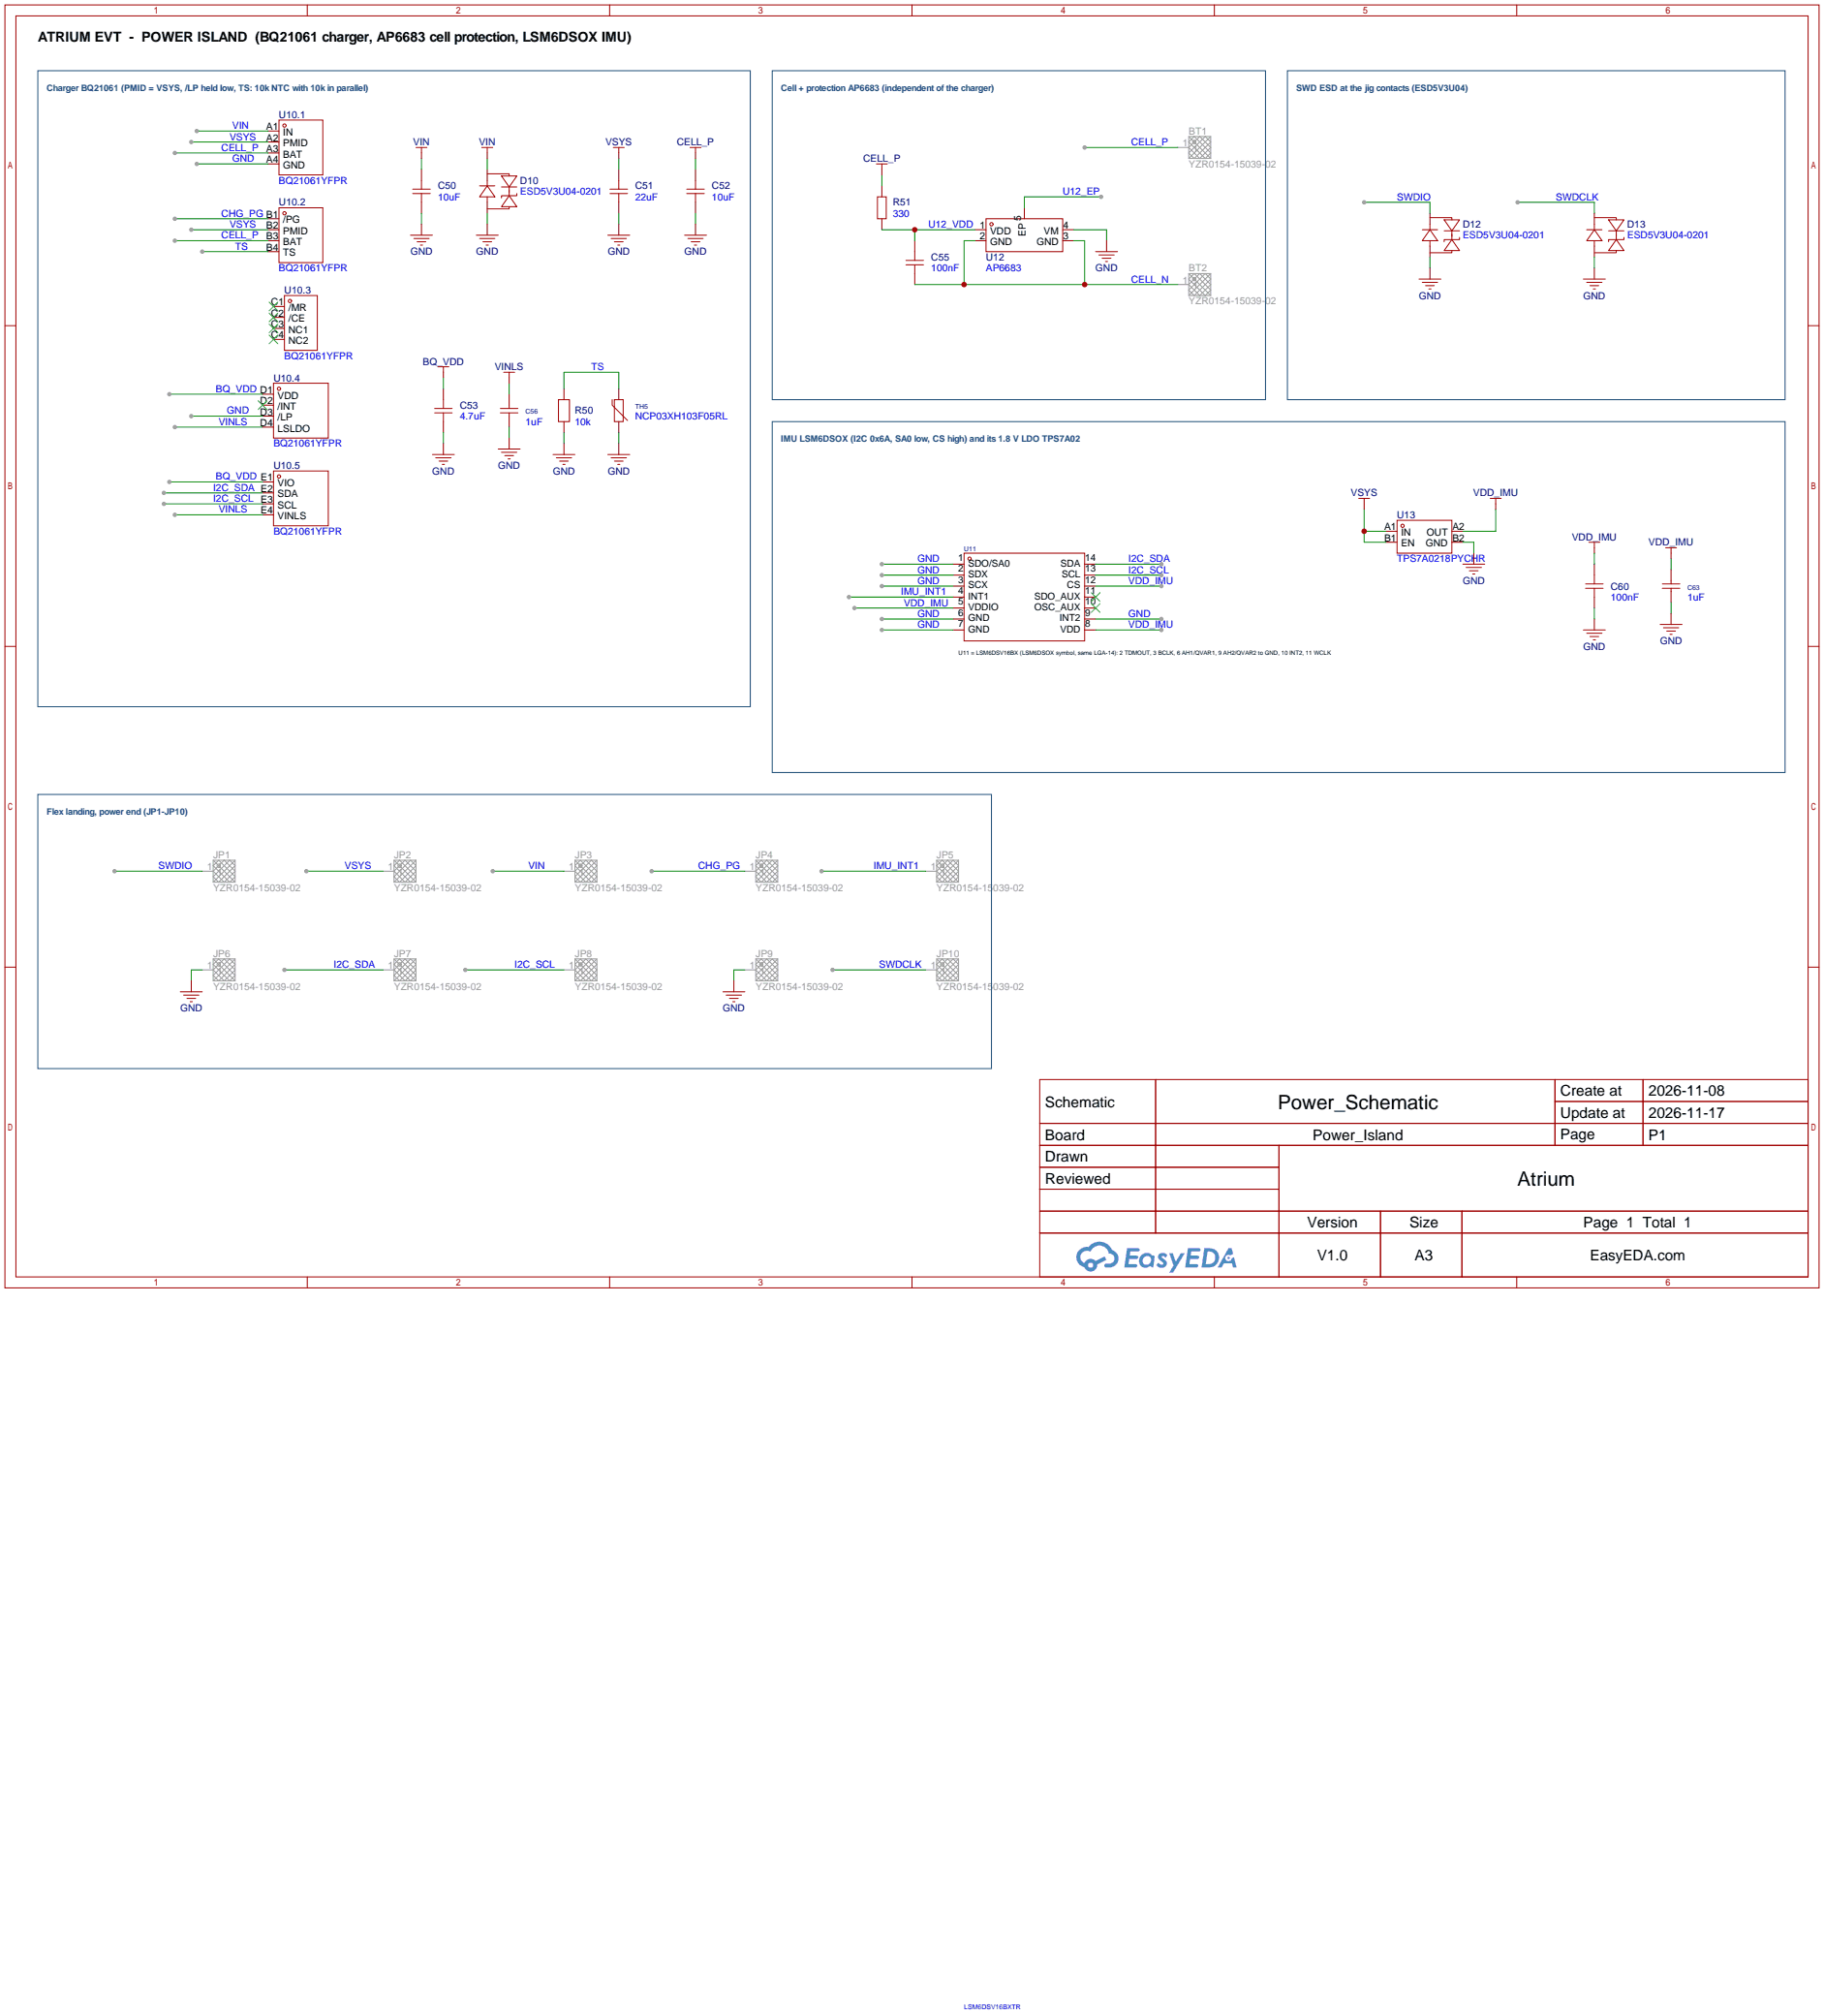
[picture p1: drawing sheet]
<svg xmlns="http://www.w3.org/2000/svg" width="423mm" height="467mm" viewBox="0 0 423 467" stroke-linecap="round" stroke-linejoin="round" font-family="sans-serif">
<g fill="none" stroke="#a10000" stroke-width=".22">
<path d="M1.1 1.1h420.4v297.2h-420.4zM3.7 3.7h415.3v292.1h-415.3zM71.2 1.1v2.6M141.3 1.1v2.6M211.3 1.1v2.6M281.4 1.1v2.6M351.5 1.1v2.6M1.1 75.4h2.6M419 75.4h2.5M1.1 149.7h2.6M419 149.7h2.5M1.1 224h2.6"/>
<path d="M419 224h2.5M240.9 250.1h178.1v45.7h-178.1zM267.8 250.1v35.5M360.3 250.1v15.2M360.3 255.1h58.7M380.7 250.1v15.2M240.9 260.2h178.1M240.9 265.3h178.1M240.9 270.4h55.5M240.9 275.5h55.5M296.4 265.3v30.5M71.2 295.8v2.5"/>
<path d="M141.3 295.8v2.5M211.3 295.8v2.5M240.9 280.5h178.1M240.9 285.6h178.1M281.4 295.8v2.5M319.9 280.5v15.3M338.8 280.5v15.3M351.5 295.8v2.5"/>
</g>
<g fill="#5487ff">
<path d="M268.7 290.5a1.3 1.3 0 0 1 1.8 .2l-.4 .7a.54 .54 0 0 0-.9-.3l.1 .2a1.28 1.28 0 0 1 .8 2.1 1.53 1.53 0 0 1-2.2-.3l.5-.6 .8 .4a.31 .31 0 0 0 .4-.2 .31 .31 0 0 0-.3-.4 1.12 1.12 0 0 1-.6-1.8z"/>
<path d="M270.9 290.3h.9l.6 1.9 1.2-1.9h.9l-2.7 4.5h-.9l1-1.7z"/>
<path d="M261.2 289.1h2.2a.46 .46 0 0 1 .5 .1 .46 .46 0 0 1 .1 .5l-.3 .2h-1.8l-.1 .9h1.6a.4 .4 0 0 1 .4 .5 .4 .4 0 0 1-.4 .3h-1.7l-.2 1.2h1.4a.46 .46 0 0 1 .5 .1 .46 .46 0 0 1 .1 .5l-.3 .2h-2.7z"/>
<path d="M275.3 289.1h2.2a.47 .47 0 0 1 .5 .1 .47 .47 0 0 1 .1 .5l-.3 .2h-1.8l-.1 .9h1.6a.4 .4 0 0 1 .4 .5 .4 .4 0 0 1-.4 .3h-1.7l-.2 1.2h1.4a.46 .46 0 0 1 .5 .1 .46 .46 0 0 1 .1 .5l-.3 .2h-2.7z"/>
<path d="M284.7 289.1h.7l.3 1.4-.6 .3a.75 .75 0 0 0-1.1 .3 .75 .75 0 0 0 .5 1.1 .75 .75 0 0 0 .9-.7l.5-.3 .7 2.4h-.9l-.2-1h-1.9l-.5 1h-.9z"/>
<path d="M279.1 289.1l-.7 4.5h1.5a2.27 2.27 0 0 0 2.6-2.3 2.27 2.27 0 0 0-2.7-2.2zM279.8 289.9a1.5 1.5 0 0 1 1.8 1.5 1.5 1.5 0 0 1-1.9 1.4h-.3z"/>
<path d="M264.5 290.7a1.6 1.6 0 0 0-.3 2.3 1.6 1.6 0 0 0 2.3 .2l.8 .4 .3-2.5-.2-.3h-.5a1.58 1.58 0 0 0-2.4-.1zM265.1 291.3a.98 .98 0 0 1 1.6 .4 .98 .98 0 0 1-1.1 1.3 .94 .94 0 0 1-.8-.7 .94 .94 0 0 1 .3-1z"/>
<path d="M250.1 289.5a2.37 2.37 0 0 0 1.2 4 1.54 1.54 0 0 0 1.7 1 1.54 1.54 0 0 0 1.3-1.6l2.1-1.1-.5-.8-2 1.1a1.57 1.57 0 0 0-2.6 .5 1.5 1.5 0 0 1-.8-2.1 1.5 1.5 0 0 1 2.2-.5 2.23 2.23 0 0 1 2.3-1.5 2.23 2.23 0 0 1 2 1.9 1.16 1.16 0 0 1 1.2 1 1.16 1.16 0 0 1-1.1 1.3h-.6a.47 .47 0 0 0-.6 .4 .47 .47 0 0 0 .4 .5 2.14 2.14 0 0 0 2.7-1.3 2.14 2.14 0 0 0-1.3-2.8 3.2 3.2 0 0 0-5.5-.7l-1.1 .1zM252.1 293.1a.6 .6 0 0 1 1.2 0 .6 .6 0 0 1-1.2 0z"/>
<circle cx="284.7" cy="291.4" r=".28"/>
</g>
<g fill="none" stroke="#a10000" stroke-width=".22">
<path d="M64.6 27.8h10.2v12.7h-10.2zM64.6 48.1h10.2v12.7h-10.2zM111.1 43.1h3.6M112.9 43.1l1.8 2.5h-3.6zM112.9 40.3h5.1v.5M112.9 41.8v1.3M112.9 45.6v1.3M116.2 40.8h3.6l-1.8 2.5zM116.2 43.3h3.6M118 45.3l1.8 2.6h-3.6zM118 47.9v.5h-5.1M118 43.3v2"/>
<path d="M119.8 44.8v.5h-3.6v.5M141.4 44.8h4M141.4 43.8h4M143.4 41.8v2M143.4 44.8v2.1M203.3 45.6h2.1v5.1h-2.1zM212 58.3v2M228.5 50.7h17.8v7.6h-17.8zM329.6 53.2h3.5M331.3 53.2l1.8 2.6h-3.5zM331.3 50.4h5.1v.5M331.3 51.9v1.3"/>
<path d="M331.3 55.8v1.2M334.6 50.9h3.6l-1.8 2.6zM334.6 53.5h3.6M336.4 55.5l1.8 2.5h-3.6zM336.4 58v.5h-5.1M336.4 53.5v2M338.2 55v.5h-3.6v.5M367.7 53.2h3.5M369.4 53.2l1.8 2.6h-3.5zM369.4 50.4h5.1v.5M369.4 51.9v1.3M369.4 55.8v1.2"/>
<path d="M372.7 50.9h3.6l-1.8 2.6zM372.7 53.5h3.6M374.5 55.5l1.8 2.5h-3.6zM374.5 58v.5h-5.1M374.5 53.5v2M376.3 55v.5h-3.6v.5M65.9 68.5h7.6v12.7h-7.6zM209.9 60.3h4.1M209.9 61.3h4.1M212 61.3v2.1M63.4 88.8h12.7v12.7h-12.7zM100.7 95.6h4.1"/>
<path d="M100.7 94.6h4.1M102.7 92.6v2M102.7 95.6v2.1M116 95.6h4M116 94.6h4M118 93.9v.7M118 95.6v.8M129.4 92.6h2.6v5.1h-2.6zM141.9 92.6v1.3l3.5 3.5M142.4 92.6h2v5.1h-2zM63.4 109.1h12.7v12.7h-12.7zM223.4 128.1h27.9v20.4h-27.9z"/>
<path d="M323.7 120.5h12.7v7.6h-12.7zM367.4 135.3h4.1M367.4 136.3h4.1M369.4 133.2v2.1M369.4 136.3v2M385.2 135.3h4.1M385.2 136.3h4.1M387.2 134.5v.8M387.2 136.3v.7"/>
<circle cx="65.9" cy="29.1" r=".38"/>
<circle cx="65.9" cy="49.4" r=".38"/>
<circle cx="229.7" cy="51.9" r=".38"/>
<circle cx="67.2" cy="69.7" r=".38"/>
<circle cx="64.6" cy="90" r=".38"/>
<circle cx="64.6" cy="110.4" r=".38"/>
<circle cx="224.7" cy="129.4" r=".38"/>
<circle cx="325" cy="121.8" r=".38"/>
</g>
<g fill="none" stroke="#870000" stroke-width=".22">
<path d="M62.1 30.4h2.5M62.1 32.9h2.5M62.1 35.4h2.5M62.1 38h2.5M112.9 39.2v2.6M143.4 39.2v2.6M62.1 53.2h2.5M62.1 55.8h2.5M62.1 50.7h2.5M62.1 58.3h2.5M112.9 46.9v2.5M143.4 46.9v2.5"/>
<path d="M204.3 43.1v2.5M204.3 50.7v2.5M212 55.8v2.5M225.9 53.2h2.6M225.9 55.8h2.6M237.4 48.1v2.6M246.3 53.2h2.5M246.3 55.8h2.5M331.3 49.4v2.5M331.3 57v2.6M369.4 49.4v2.5M369.4 57v2.6"/>
<path d="M63.4 71h2.5M63.4 73.5h2.5M63.4 76.1h2.5M63.4 78.6h2.5M212 63.4v2.5M60.8 91.3h2.6M60.8 93.9h2.6M60.8 96.4h2.6M60.8 98.9h2.6M102.7 90v2.6M102.7 97.7v2.5M118 91.3v2.6"/>
<path d="M118 96.4v2.5M130.7 90v2.6M130.7 97.7v2.5M143.4 90v2.6M143.4 97.7v2.5M60.8 111.6h2.6M60.8 114.2h2.6M60.8 116.7h2.6M60.8 119.3h2.6M220.9 130.7h2.5M220.9 133.2h2.5M220.9 135.8h2.5"/>
<path d="M220.9 138.3h2.5M251.3 130.7h2.6M251.3 133.2h2.6M251.3 135.8h2.6M251.3 138.3h2.6M321.2 125.6h2.5M321.2 123.1h2.5M336.4 125.6h2.6M336.4 123.1h2.6M369.4 130.7v2.5M369.4 138.3v2.5M387.2 132v2.5"/>
<path d="M387.2 137v2.6M220.9 140.8h2.5M220.9 143.4h2.5M220.9 145.9h2.5M251.3 140.8h2.6M251.3 143.4h2.6M251.3 145.9h2.6"/>
</g>
<g fill="none" stroke="#3c3" stroke-width=".22">
<path d="M62.4 70l2 2M62.4 72.5l2 2M62.4 75.1l2 2M62.4 77.6l2 2M64.4 70l-2 2M64.4 72.5l-2 2M64.4 75.1l-2 2M64.4 77.6l-2 2M59.8 92.8l2 2.1M61.8 92.8l-2 2.1M252.9 139.8l2 2.1M252.9 137.3l2 2"/>
<path d="M254.9 139.8l-2 2.1M254.9 137.3l-2 2"/>
</g>
<g fill="none" stroke="#999" stroke-width=".22">
<path d="M272.9 34.2h2.6M275.5 31.6h5v5.1h-5zM275.5 32.9l1.2-1.3 3.8 3.8-1.2 1.3zM275.5 35.4l3.8-3.8 1.2 1.3-3.8 3.8zM275.5 31.6l5 5.1M276.9 32.5l.2 .2M277.1 33.1l-.2 .1M278 31.6l2.5 2.6-2.5 2.5-2.5-2.5zM280.5 31.6l-5 5.1M272.9 65.9h2.6M275.5 63.4h5v5.1h-5zM275.5 64.6l1.2-1.2 3.8 3.8-1.2 1.3z"/>
<path d="M275.5 67.2l3.8-3.8 1.2 1.2-3.8 3.9zM275.5 63.4l5 5.1M276.9 64.3l.2 .2M277.1 64.8l-.2 .2M278 63.4l2.5 2.5-2.5 2.6-2.5-2.6zM280.5 63.4l-5 5.1M49.4 199.3h5.1v5h-5.1zM49.4 199.3l5.1 5M51.9 199.3l2.6 2.5-2.6 2.5-2.5-2.5zM54.5 199.3l-5.1 5M91.3 199.3h5.1v5h-5.1zM91.3 199.3l5.1 5"/>
<path d="M93.9 199.3l2.5 2.5-2.5 2.5-2.6-2.5zM96.4 199.3l-5.1 5M133.2 199.3h5.1v5h-5.1zM133.2 199.3l5.1 5M135.8 199.3l2.5 2.5-2.5 2.5-2.6-2.5zM138.3 199.3l-5.1 5M175.1 199.3h5.1v5h-5.1zM175.1 199.3l5.1 5M177.7 199.3l2.5 2.5-2.5 2.5-2.6-2.5zM180.2 199.3l-5.1 5M217 199.3h5.1v5h-5.1zM217 199.3l5.1 5"/>
<path d="M219.6 199.3l2.5 2.5-2.5 2.5-2.6-2.5zM222.1 199.3l-5.1 5M46.9 201.8h2.5M49.4 200.5l1.3-1.2 3.8 3.8-1.3 1.2zM49.4 203.1l3.8-3.8 1.3 1.2-3.8 3.8zM50.8 200.2l.2 .2M51 200.7l-.2 .2M88.8 201.8h2.5M91.3 200.5l1.3-1.2 3.8 3.8-1.3 1.2zM91.3 203.1l3.8-3.8 1.3 1.2-3.8 3.8zM92.7 200.2l.2 .2M92.9 200.7l-.2 .2"/>
<path d="M130.7 201.8h2.5M133.2 200.5l1.3-1.2 3.8 3.8-1.3 1.2zM133.2 203.1l3.8-3.8 1.3 1.2-3.8 3.8zM134.7 200.2l.1 .2M134.8 200.7l-.1 .2M172.6 201.8h2.5M175.1 200.5l1.3-1.2 3.8 3.8-1.3 1.2zM175.1 203.1l3.8-3.8 1.3 1.2-3.8 3.8zM176.6 200.2l.1 .2M176.7 200.7l-.1 .2M214.5 201.8h2.5M217 200.5l1.3-1.2 3.8 3.8-1.2 1.2z"/>
<path d="M217 203.1l3.9-3.8 1.2 1.2-3.8 3.8zM218.5 200.2l.2 .2M218.7 200.7l-.2 .2M46.9 224.7h2.5M49.4 222.1h5.1v5.1h-5.1zM49.4 225.9l3.8-3.8 1.3 1.3-3.8 3.8zM49.4 222.1l5.1 5.1M50.7 222.1l3.8 3.8-1.3 1.3-3.8-3.8zM50.8 223l.2 .2M51 223.6l-.2 .1M51.9 222.1l2.6 2.6-2.6 2.5-2.5-2.5zM54.5 222.1l-5.1 5.1"/>
<path d="M88.8 224.7h2.5M91.3 222.1h5.1v5.1h-5.1zM91.3 225.9l3.8-3.8 1.3 1.3-3.8 3.8zM91.3 222.1l5.1 5.1M92.6 222.1l3.8 3.8-1.3 1.3-3.8-3.8zM92.7 223l.2 .2M92.9 223.6l-.2 .1M93.9 222.1l2.5 2.6-2.5 2.5-2.6-2.5zM96.4 222.1l-5.1 5.1M130.7 224.7h2.5M133.2 222.1h5.1v5.1h-5.1zM133.2 225.9l3.8-3.8 1.3 1.3-3.8 3.8z"/>
<path d="M133.2 222.1l5.1 5.1M134.5 222.1l3.8 3.8-1.3 1.3-3.8-3.8zM134.7 223l.1 .2M134.8 223.6l-.1 .1M135.8 222.1l2.5 2.6-2.5 2.5-2.6-2.5zM138.3 222.1l-5.1 5.1M172.6 224.7h2.5M175.1 222.1h5.1v5.1h-5.1zM175.1 225.9l3.8-3.8 1.3 1.3-3.8 3.8zM175.1 222.1l5.1 5.1M176.4 222.1l3.8 3.8-1.3 1.3-3.8-3.8zM176.6 223l.1 .2"/>
<path d="M176.7 223.6l-.1 .1M177.7 222.1l2.5 2.6-2.5 2.5-2.6-2.5zM180.2 222.1l-5.1 5.1M214.5 224.7h2.5M217 222.1h5.1v5.1h-5.1zM217 223.4l1.3-1.3 3.8 3.8-1.2 1.3zM217 225.9l3.9-3.8 1.2 1.3-3.8 3.8zM217 222.1l5.1 5.1M218.5 223l.2 .2M218.7 223.6l-.2 .1M219.6 222.1l2.5 2.6-2.5 2.5-2.6-2.5zM222.1 222.1l-5.1 5.1"/>
<circle cx="276.7" cy="32.9" r=".38"/>
<circle cx="276.7" cy="64.6" r=".38"/>
<circle cx="50.7" cy="200.5" r=".38"/>
<circle cx="92.6" cy="200.5" r=".38"/>
<circle cx="134.5" cy="200.5" r=".38"/>
<circle cx="176.4" cy="200.5" r=".38"/>
<circle cx="218.3" cy="200.5" r=".38"/>
<circle cx="50.7" cy="223.4" r=".38"/>
<circle cx="92.6" cy="223.4" r=".38"/>
<circle cx="134.5" cy="223.4" r=".38"/>
<circle cx="176.4" cy="223.4" r=".38"/>
<circle cx="218.3" cy="223.4" r=".38"/>
</g>
<path d="M204.3 40.5v2.6M204.3 53.2h21.6M212 53.2v2.6M102.7 87.5v2.5M102.7 100.2v2.5" fill="none" stroke="#008700" stroke-width=".22"/>
<circle cx="212" cy="53.2" r=".63" fill="#c00"/>
<path d="M225.9 55.8h-2.5v10.1M248.8 55.8h2.5v10.1M212 65.9h60.9" fill="none" stroke="#008700" stroke-width=".22"/>
<g fill="#c00">
<circle cx="223.4" cy="65.9" r=".63"/>
<circle cx="251.3" cy="65.9" r=".63"/>
</g>
<path d="M248.8 53.2h7.6v2.6M255.1 45.6h-17.7v2.5" fill="none" stroke="#008700" stroke-width=".22"/>
<circle cx="255.1" cy="45.6" r=".51" fill="#999"/>
<path d="M316.1 46.9h15.2v2.5" fill="none" stroke="#008700" stroke-width=".22"/>
<circle cx="316.1" cy="46.9" r=".51" fill="#999"/>
<path d="M331.3 59.6v2.5M351.7 46.9h17.7v2.5" fill="none" stroke="#008700" stroke-width=".22"/>
<circle cx="351.7" cy="46.9" r=".51" fill="#999"/>
<path d="M369.4 59.6v2.5M253.9 145.9h15.2" fill="none" stroke="#008700" stroke-width=".22"/>
<circle cx="269.1" cy="145.9" r=".51" fill="#999"/>
<path d="M253.9 135.8h15.2" fill="none" stroke="#008700" stroke-width=".22"/>
<circle cx="269.1" cy="135.8" r=".51" fill="#999"/>
<path d="M253.9 133.2h15.2" fill="none" stroke="#008700" stroke-width=".22"/>
<circle cx="269.1" cy="133.2" r=".51" fill="#999"/>
<path d="M253.9 130.7h15.2" fill="none" stroke="#008700" stroke-width=".22"/>
<circle cx="269.1" cy="130.7" r=".51" fill="#999"/>
<path d="M316.1 118v7.6h5.1M316.1 123.1h5.1" fill="none" stroke="#008700" stroke-width=".22"/>
<circle cx="316.1" cy="123.1" r=".63" fill="#c00"/>
<path d="M45.6 30.4h16.5M346.6 118v5.1h-7.6M339 125.6h2.5v2.5M369.4 128.1v2.6M387.2 129.4v2.6M387.2 139.6v2.5M369.4 140.8v2.6M46.9 224.7h-2.6v2.5M172.6 224.7h-2.5v2.5" fill="none" stroke="#008700" stroke-width=".22"/>
<g fill="none" stroke="#870000" stroke-width=".22">
<path d="M204.3 39.2v1.3M256.4 55.8v2.5M331.3 62.1v2.5M369.4 62.1v2.5M102.7 86.2v1.3M102.7 102.7v2.6M316.1 116.7v1.3M346.6 116.7v1.3M341.5 128.1v2.6M369.4 126.9v1.2M387.2 128.1v1.3M369.4 143.4v2.5"/>
<path d="M387.2 142.1v2.6M44.3 227.2v2.5M170.1 227.2v2.5"/>
</g>
<g fill="none" stroke="#a10000" stroke-width=".22">
<path d="M203.1 38h2.5M204.3 38v1.2M253.9 58.3h5.1M254.6 59.1h3.6M255.4 59.8h2M256.2 60.6h.5M328.8 64.6h5.1M329.6 65.4h3.5M330.3 66.2h2.1M331.1 66.9h.5M366.9 64.6h5.1M367.7 65.4h3.5"/>
<path d="M368.4 66.2h2.1M369.2 66.9h.5M101.5 85h2.5M102.7 85v1.2M100.2 105.3h5.1M101 106h3.5M101.7 106.8h2.1M102.5 107.6h.5M314.8 115.4h2.6M316.1 115.4v1.3M345.3 115.4h2.6M346.6 115.4v1.3"/>
<path d="M339 130.7h5M339.7 131.4h3.6M340.5 132.2h2M341.2 133h.6M368.2 125.6h2.5M369.4 125.6v1.3M386 126.9h2.5M387.2 126.9v1.2M366.9 145.9h5.1M367.7 146.7h3.5M368.4 147.4h2.1M369.2 148.2h.5"/>
<path d="M384.7 144.7h5.1M385.4 145.4h3.6M386.2 146.2h2M387 146.9h.5M41.8 229.7h5.1M42.5 230.5h3.6M43.3 231.3h2M44.1 232h.5M167.5 229.7h5.1M168.3 230.5h3.5M169 231.3h2.1M169.8 232h.5"/>
</g>
<path d="M8.8 16.4h165.1v147.3h-165.1zM178.9 16.4h114.3v76.2h-114.3zM298.3 16.4h115.3v76.2h-115.3zM178.9 97.7h234.7v81.2h-234.7zM8.8 184h220.9v63.5h-220.9z" fill="none" stroke="#1f4f78" stroke-width=".22"/>
<circle cx="45.6" cy="30.4" r=".51" fill="#999"/>
<path d="M44.3 32.9h17.8" fill="none" stroke="#008700" stroke-width=".22"/>
<circle cx="44.3" cy="32.9" r=".51" fill="#999"/>
<path d="M40.5 35.4h21.6" fill="none" stroke="#008700" stroke-width=".22"/>
<circle cx="40.5" cy="35.4" r=".51" fill="#999"/>
<path d="M45.6 38h16.5" fill="none" stroke="#008700" stroke-width=".22"/>
<circle cx="45.6" cy="38" r=".51" fill="#999"/>
<path d="M40.5 50.7h21.6" fill="none" stroke="#008700" stroke-width=".22"/>
<circle cx="40.5" cy="50.7" r=".51" fill="#999"/>
<path d="M44.3 53.2h17.8" fill="none" stroke="#008700" stroke-width=".22"/>
<circle cx="44.3" cy="53.2" r=".51" fill="#999"/>
<path d="M40.5 55.8h21.6" fill="none" stroke="#008700" stroke-width=".22"/>
<circle cx="40.5" cy="55.8" r=".51" fill="#999"/>
<path d="M46.9 58.3h15.2" fill="none" stroke="#008700" stroke-width=".22"/>
<circle cx="46.9" cy="58.3" r=".51" fill="#999"/>
<path d="M39.2 91.3h21.6" fill="none" stroke="#008700" stroke-width=".22"/>
<circle cx="39.2" cy="91.3" r=".51" fill="#999"/>
<path d="M44.3 96.4h16.5" fill="none" stroke="#008700" stroke-width=".22"/>
<circle cx="44.3" cy="96.4" r=".51" fill="#999"/>
<path d="M40.5 98.9h20.3" fill="none" stroke="#008700" stroke-width=".22"/>
<circle cx="40.5" cy="98.9" r=".51" fill="#999"/>
<path d="M39.2 111.6h21.6" fill="none" stroke="#008700" stroke-width=".22"/>
<circle cx="39.2" cy="111.6" r=".51" fill="#999"/>
<path d="M38 114.2h22.8" fill="none" stroke="#008700" stroke-width=".22"/>
<circle cx="38" cy="114.2" r=".51" fill="#999"/>
<path d="M38 116.7h22.8" fill="none" stroke="#008700" stroke-width=".22"/>
<circle cx="38" cy="116.7" r=".51" fill="#999"/>
<path d="M40.5 119.3h20.3" fill="none" stroke="#008700" stroke-width=".22"/>
<circle cx="40.5" cy="119.3" r=".51" fill="#999"/>
<path d="M251.3 34.2h21.6" fill="none" stroke="#008700" stroke-width=".22"/>
<circle cx="251.3" cy="34.2" r=".51" fill="#999"/>
<path d="M204.3 130.7h16.6" fill="none" stroke="#008700" stroke-width=".22"/>
<circle cx="204.3" cy="130.7" r=".51" fill="#999"/>
<path d="M204.3 133.2h16.6" fill="none" stroke="#008700" stroke-width=".22"/>
<circle cx="204.3" cy="133.2" r=".51" fill="#999"/>
<path d="M204.3 135.8h16.6" fill="none" stroke="#008700" stroke-width=".22"/>
<circle cx="204.3" cy="135.8" r=".51" fill="#999"/>
<path d="M196.7 138.3h24.2" fill="none" stroke="#008700" stroke-width=".22"/>
<circle cx="196.7" cy="138.3" r=".51" fill="#999"/>
<path d="M198 140.8h22.9" fill="none" stroke="#008700" stroke-width=".22"/>
<circle cx="198" cy="140.8" r=".51" fill="#999"/>
<path d="M204.3 143.4h16.6" fill="none" stroke="#008700" stroke-width=".22"/>
<circle cx="204.3" cy="143.4" r=".51" fill="#999"/>
<path d="M204.3 145.9h16.6" fill="none" stroke="#008700" stroke-width=".22"/>
<circle cx="204.3" cy="145.9" r=".51" fill="#999"/>
<path d="M26.5 201.8h20.4" fill="none" stroke="#008700" stroke-width=".22"/>
<circle cx="26.5" cy="201.8" r=".51" fill="#999"/>
<path d="M71 201.8h17.8" fill="none" stroke="#008700" stroke-width=".22"/>
<circle cx="71" cy="201.8" r=".51" fill="#999"/>
<path d="M114.2 201.8h16.5" fill="none" stroke="#008700" stroke-width=".22"/>
<circle cx="114.2" cy="201.8" r=".51" fill="#999"/>
<path d="M151 201.8h21.6" fill="none" stroke="#008700" stroke-width=".22"/>
<circle cx="151" cy="201.8" r=".51" fill="#999"/>
<path d="M190.4 201.8h24.1" fill="none" stroke="#008700" stroke-width=".22"/>
<circle cx="190.4" cy="201.8" r=".51" fill="#999"/>
<path d="M65.9 224.7h22.9" fill="none" stroke="#008700" stroke-width=".22"/>
<circle cx="65.9" cy="224.7" r=".51" fill="#999"/>
<path d="M107.8 224.7h22.9" fill="none" stroke="#008700" stroke-width=".22"/>
<circle cx="107.8" cy="224.7" r=".51" fill="#999"/>
<path d="M192.9 224.7h21.6" fill="none" stroke="#008700" stroke-width=".22"/>
<circle cx="192.9" cy="224.7" r=".51" fill="#999"/>
<g fill="none" stroke="#a10000" stroke-width=".22">
<path d="M96.4 34.2h2.5M97.7 34.2v1.2M111.6 34.2h2.6M112.9 34.2v1.2M142.1 34.2h2.6M143.4 34.2v1.2M159.9 34.2h2.5M161.2 34.2v1.2M95.1 54.5h5.1M95.6 43.8h4.1M95.6 44.8h4.1M95.9 55.2h3.5"/>
<path d="M96.6 56h2.1M97.4 56.8h.5M97.7 41.8v2M97.7 44.8v2.1M110.4 54.5h5M111.1 55.2h3.6M111.9 56h2M112.6 56.8h.6M140.8 54.5h5.1M141.6 55.2h3.6M142.4 56h2M143.1 56.8h.5"/>
<path d="M158.6 54.5h5.1M159.1 43.8h4.1M159.1 44.8h4.1M159.4 55.2h3.5M160.1 56h2.1M160.9 56.8h.5M161.2 41.8v2M161.2 44.8v2.1M116.7 86.2h2.6M118 86.2v1.3M115.4 104h5.1M116.2 104.8h3.6"/>
<path d="M117 105.5h2M117.7 106.3h.5M128.1 105.3h5.1M128.9 106h3.6M129.7 106.8h2M130.4 107.6h.5M140.8 105.3h5.1M141.6 106h3.6M142.4 106.8h2M143.1 107.6h.5"/>
</g>
<g fill="none" stroke="#870000" stroke-width=".22">
<path d="M97.7 35.4v1.3M97.7 39.2v2.6M112.9 35.4v1.3M143.4 35.4v1.3M161.2 35.4v1.3M161.2 39.2v2.6M97.7 46.9v2.5M97.7 51.9v2.6M112.9 51.9v2.6M143.4 51.9v2.6M161.2 46.9v2.5M161.2 51.9v2.6"/>
<path d="M118 87.5v1.3M118 101.5v2.5M130.7 102.7v2.6M143.4 102.7v2.6"/>
</g>
<g fill="none" stroke="#008700" stroke-width=".22">
<path d="M97.7 36.7v2.5M112.9 36.7v2.5M143.4 36.7v2.5M161.2 36.7v2.5M97.7 49.4v2.5M112.9 49.4v2.5M143.4 49.4v2.5M161.2 49.4v2.5M118 88.8v2.5M118 98.9v2.6M130.7 90v-3.8h12.7v3.8M130.7 100.2v2.5"/>
<path d="M143.4 100.2v2.5M253.9 143.4h15.2"/>
</g>
<circle cx="269.1" cy="143.4" r=".51" fill="#999"/>
<g font-size="4.6">
<text x="296.1" y="257">Power_Schematic</text>
<text x="351.6" y="274.8">Atrium</text>
</g>
<g font-size="3.5">
<text x="242.2" y="256.4">Schematic</text>
<text x="361.6" y="253.9">Create at</text>
<text x="382" y="253.9">2026-11-08</text>
<text x="361.6" y="259">Update at</text>
<text x="382" y="259">2026-11-17</text>
<text x="242.2" y="264">Board</text>
<text x="242.2" y="269.1">Drawn</text>
<text x="304.2" y="264">Power_Island</text>
<text x="382" y="264">P1</text>
<text x="242.2" y="274.2">Reviewed</text>
<text x="302.9" y="284.4">Version</text>
<text x="326.6" y="284.4">Size</text>
<text x="305.2" y="292">V1.0</text>
<text x="327.8" y="292">A3</text>
</g>
<g font-size="3.4">
<text x="361.6" y="264">Page</text>
<text x="366.9" y="284.3">Page 1 Total 1</text>
<text x="368.4" y="291.9">EasyEDA.com</text>
</g>
<text font-size="3.2" x="8.8" y="9.6">ATRIUM EVT - POWER ISLAND (BQ21061 charger, AP6683 cell protection, LSM6DSOX IMU)</text>
<g font-size="2.3" fill="#00f">
<text x="53.8" y="29.9">VIN</text>
<text x="51.3" y="35">CELL_P</text>
<text x="53.2" y="32.4">VSYS</text>
<text x="262.1" y="33.7">CELL_P</text>
<text x="53.8" y="37.5">GND</text>
<text x="64.6" y="42.6">BQ21061YFPR</text>
<text x="101.5" y="46.4">10uF</text>
<text x="120.5" y="45.1">ESD5V3U04-0201</text>
<text x="147.2" y="46.4">22uF</text>
<text x="165" y="46.4">10uF</text>
<text x="246.3" y="45.1">U12_EP</text>
<text x="323.7" y="46.4">SWDIO</text>
<text x="360.6" y="46.4">SWDCLK</text>
<text x="51.3" y="50.2">CHG_PG B1</text>
<text x="53.2" y="52.8">VSYS</text>
<text x="206.9" y="50.2">330</text>
<text x="215.1" y="52.8">U12_VDD 1</text>
<text x="51.3" y="55.3">CELL_P</text>
<text x="54.5" y="57.8">TS</text>
<text x="339" y="55.3">ESD5V3U04-0201</text>
<text x="377.1" y="55.3">ESD5V3U04-0201</text>
<text x="64.6" y="62.9">BQ21061YFPR</text>
<text x="215.8" y="62.9">100nF</text>
<text x="228.5" y="62.9">AP6683</text>
<text x="262.1" y="65.5">CELL_N</text>
<text x="65.9" y="83.2">BQ21061YFPR</text>
<text x="137" y="85.8">TS</text>
<text x="50" y="90.9">BQ_VDD D1</text>
<text x="52.6" y="95.9">GND</text>
<text x="50.7" y="98.5">VINLS</text>
<text x="106.6" y="97.2">4.7uF</text>
<text x="121.8" y="98.5">1uF</text>
<text x="133.2" y="98.5">10k</text>
<text x="147.2" y="97.2">NCP03XH103F05RL</text>
<text x="63.4" y="103.6">BQ21061YFPR</text>
<text x="49.4" y="113.7">I2C_SDA E2</text>
<text x="50" y="111.2">BQ_VDD E1</text>
<text x="49.4" y="116.3">I2C_SCL</text>
<text x="50.7" y="118.8">VINLS</text>
<text x="63.4" y="123.9">BQ21061YFPR</text>
<text x="212.6" y="130.2">GND</text>
<text x="261.5" y="130.2">I2C_SDA</text>
<text x="323.7" y="130.2">TPS7A0218PYCHR</text>
<text x="208.8" y="137.8">IMU_INT1</text>
<text x="212.6" y="132.8">GND</text>
<text x="212.6" y="135.3">GND</text>
<text x="261.5" y="135.3">VDD_IMU</text>
<text x="261.5" y="132.8">I2C_SCL</text>
<text x="209.4" y="140.4">VDD_IMU</text>
<text x="212.6" y="142.9">GND</text>
<text x="261.5" y="142.9">GND</text>
<text x="373.3" y="139.1">100nF</text>
<text x="391" y="139.1">1uF</text>
<text x="212.6" y="145.5">GND</text>
<text x="261.5" y="145.5">VDD_IMU</text>
<text x="36.7" y="201.3">SWDIO</text>
<text x="79.9" y="201.3">VSYS</text>
<text x="122.4" y="201.3">VIN</text>
<text x="161.8" y="201.3">CHG_PG</text>
<text x="202.4" y="201.3">IMU_INT1</text>
<text x="77.3" y="224.2">I2C_SDA</text>
<text x="119.3" y="224.2">I2C_SCL</text>
<text x="203.7" y="224.2">SWDCLK</text>
</g>
<g font-size="2.3" fill="#000080">
<text x="64.6" y="27.4">U10.1</text>
<text x="95.7" y="33.7">VIN</text>
<text x="111" y="33.7">VIN</text>
<text x="140.3" y="33.7">VSYS</text>
<text x="156.9" y="33.7">CELL_P</text>
<text x="200" y="37.5">CELL_P</text>
<text x="64.6" y="47.7">U10.2</text>
<text x="101.5" y="43.9">C50</text>
<text x="120.5" y="42.6">D10</text>
<text x="147.2" y="43.9">C51</text>
<text x="165" y="43.9">C52</text>
<text x="206.9" y="47.7">R51</text>
<text x="339" y="52.8">D12</text>
<text x="377.1" y="52.8">D13</text>
<text x="95.1" y="59.1">GND</text>
<text x="110.3" y="59.1">GND</text>
<text x="140.8" y="59.1">GND</text>
<text x="158.6" y="59.1">GND</text>
<text x="215.8" y="60.4">C55</text>
<text x="228.5" y="60.4">U12</text>
<text x="253.8" y="62.9">GND</text>
<text x="65.9" y="68">U10.3</text>
<text x="328.8" y="69.3">GND</text>
<text x="366.9" y="69.3">GND</text>
<text x="63.4" y="88.3">U10.4</text>
<text x="98" y="84.5">BQ_VDD</text>
<text x="114.6" y="85.8">VINLS</text>
<text x="106.6" y="94.7">C53</text>
<text x="133.2" y="95.9">R50</text>
<text x="63.4" y="108.6">U10.5</text>
<text x="100.2" y="109.9">GND</text>
<text x="115.4" y="108.6">GND</text>
<text x="128.1" y="109.9">GND</text>
<text x="140.8" y="109.9">GND</text>
<text x="313" y="115">VSYS</text>
<text x="341.4" y="115">VDD_IMU</text>
<text x="323.7" y="120.1">U13</text>
<text x="364.2" y="125.1">VDD_IMU</text>
<text x="382" y="126.4">VDD_IMU</text>
<text x="338.9" y="135.3">GND</text>
<text x="373.3" y="136.6">C60</text>
<text x="384.7" y="149.3">GND</text>
<text x="366.9" y="150.5">GND</text>
<text x="41.8" y="234.4">GND</text>
<text x="167.5" y="234.4">GND</text>
</g>
<g font-size="2.3">
<text x="61.7" y="30.1">A1</text>
<text x="61.7" y="32.7">A2</text>
<text x="61.7" y="35.2">A3</text>
<text x="65.6" y="31.4">IN</text>
<text x="65.6" y="33.9">PMID</text>
<text x="61.7" y="37.7">A4</text>
<text x="65.6" y="36.5">BAT</text>
<text x="65.6" y="39">GND</text>
<text x="61.7" y="53">B2</text>
<text x="65.6" y="51.7">/PG</text>
<text x="236.6" y="51.2" transform="rotate(-90 236.6 51.2)">5</text>
<text x="246.4" y="53">4</text>
<text x="61.7" y="55.5">B3</text>
<text x="61.7" y="58.1">B4</text>
<text x="65.6" y="54.3">PMID</text>
<text x="65.6" y="56.8">BAT</text>
<text x="65.6" y="59.3">TS</text>
<text x="227.1" y="55.5">2</text>
<text x="229.4" y="54.3">VDD</text>
<text x="229.4" y="56.8">GND</text>
<text x="237.7" y="54.7" transform="rotate(-90 237.7 54.7)">EP</text>
<text x="240.2" y="56.8">GND</text>
<text x="241.9" y="54.3">VM</text>
<text x="246.4" y="55.5">3</text>
<text x="62.8" y="70.8">C1</text>
<text x="62.8" y="73.3">C2</text>
<text x="62.8" y="75.8">C3</text>
<text x="66.9" y="72">/MR</text>
<text x="66.9" y="74.6">/CE</text>
<text x="66.9" y="77.1">NC1</text>
<text x="62.8" y="78.4">C4</text>
<text x="66.9" y="79.7">NC2</text>
<text x="60.3" y="93.6">D2</text>
<text x="64.3" y="92.4">VDD</text>
<text x="64.3" y="94.9">/INT</text>
<text x="60.3" y="96.2">D3</text>
<text x="60.3" y="98.7">D4</text>
<text x="64.3" y="97.4">/LP</text>
<text x="64.3" y="100">LSLDO</text>
<text x="64.3" y="112.7">VIO</text>
<text x="60.4" y="116.5">E3</text>
<text x="60.4" y="119">E4</text>
<text x="64.3" y="115.2">SDA</text>
<text x="64.3" y="117.8">SCL</text>
<text x="64.3" y="120.3">VINLS</text>
<text x="320.8" y="125.4">B1</text>
<text x="320.8" y="122.8">A1</text>
<text x="324.7" y="124.1">IN</text>
<text x="330.6" y="124.1">OUT</text>
<text x="336.5" y="125.4">B2</text>
<text x="336.5" y="122.8">A2</text>
<text x="324.7" y="126.6">EN</text>
<text x="330.4" y="126.6">GND</text>
</g>
<g font-size="2.3" fill="#999">
<text x="274.1" y="33.9">1</text>
<text x="275.5" y="31.2">BT1</text>
<text x="276.4" y="35.2">1</text>
<text x="275.5" y="38.8">YZR0154-15039-02</text>
<text x="274.1" y="65.7">1</text>
<text x="275.5" y="62.9">BT2</text>
<text x="275.5" y="70.5">YZR0154-15039-02</text>
<text x="276.4" y="67">1</text>
<text x="48" y="201.6">1</text>
<text x="49.4" y="198.8">JP1</text>
<text x="50.3" y="202.8">1</text>
<text x="89.9" y="201.6">1</text>
<text x="91.3" y="198.8">JP2</text>
<text x="92.3" y="202.8">1</text>
<text x="131.8" y="201.6">1</text>
<text x="133.2" y="198.8">JP3</text>
<text x="134.2" y="202.8">1</text>
<text x="173.7" y="201.6">1</text>
<text x="175.1" y="198.8">JP4</text>
<text x="176.1" y="202.8">1</text>
<text x="215.6" y="201.6">1</text>
<text x="217" y="198.8">JP5</text>
<text x="218" y="202.8">1</text>
<text x="49.4" y="206.4">YZR0154-15039-02</text>
<text x="91.3" y="206.4">YZR0154-15039-02</text>
<text x="133.2" y="206.4">YZR0154-15039-02</text>
<text x="175.1" y="206.4">YZR0154-15039-02</text>
<text x="217" y="206.4">YZR0154-15039-02</text>
<text x="49.4" y="221.7">JP6</text>
<text x="91.3" y="221.7">JP7</text>
<text x="133.2" y="221.7">JP8</text>
<text x="175.1" y="221.7">JP9</text>
<text x="217" y="221.7">JP10</text>
<text x="48" y="224.4">1</text>
<text x="50.3" y="225.7">1</text>
<text x="89.9" y="224.4">1</text>
<text x="92.3" y="225.7">1</text>
<text x="131.8" y="224.4">1</text>
<text x="134.2" y="225.7">1</text>
<text x="173.7" y="224.4">1</text>
<text x="176.1" y="225.7">1</text>
<text x="215.6" y="224.4">1</text>
<text x="218" y="225.7">1</text>
<text x="49.4" y="229.3">YZR0154-15039-02</text>
<text x="91.3" y="229.3">YZR0154-15039-02</text>
<text x="133.2" y="229.3">YZR0154-15039-02</text>
<text x="175.1" y="229.3">YZR0154-15039-02</text>
<text x="217" y="229.3">YZR0154-15039-02</text>
</g>
<g font-size="2.2">
<text x="222" y="130">1</text>
<text x="224.3" y="131.2">SDO/SA0</text>
<text x="245.8" y="131.2">SDA</text>
<text x="251.5" y="130">14</text>
<text x="222" y="132.5">2</text>
<text x="222" y="135">3</text>
<text x="222" y="137.6">4</text>
<text x="224.3" y="133.8">SDX</text>
<text x="224.3" y="136.3">SCX</text>
<text x="246" y="133.8">SCL</text>
<text x="247.3" y="136.3">CS</text>
<text x="251.5" y="137.6">11</text>
<text x="251.5" y="135">12</text>
<text x="251.5" y="132.5">13</text>
<text x="222" y="140.1">5</text>
<text x="222" y="142.7">6</text>
<text x="224.3" y="138.9">INT1</text>
<text x="224.3" y="141.4">VDDIO</text>
<text x="224.3" y="143.9">GND</text>
<text x="239.7" y="141.4">OSC_AUX</text>
<text x="239.7" y="138.9">SDO_AUX</text>
<text x="245.5" y="143.9">INT2</text>
<text x="251.5" y="142.7">9</text>
<text x="251.5" y="140.1">10</text>
<text x="222" y="145.2">7</text>
<text x="224.3" y="146.5">GND</text>
<text x="245.7" y="146.5">VDD</text>
<text x="251.5" y="145.2">8</text>
</g>
<g font-size="2.1" fill="#1f4e79">
<text x="10.8" y="21">Charger BQ21061 (PMID = VSYS, /LP held low, TS: 10k NTC with 10k in parallel)</text>
<text x="181" y="21">Cell + protection AP6683 (independent of the charger)</text>
<text x="300.4" y="21">SWD ESD at the jig contacts (ESD5V3U04)</text>
<text x="181" y="102.3">IMU LSM6DSOX (I2C 0x6A, SA0 low, CS high) and its 1.8 V LDO TPS7A02</text>
<text x="10.8" y="188.6">Flex landing, power end (JP1-JP10)</text>
</g>
<g font-size="1.6" fill="#000080">
<text x="121.8" y="95.9">C56</text>
<text x="147.2" y="94.7">TH5</text>
<text x="223.4" y="127.7">U11</text>
<text x="391" y="136.6">C63</text>
</g>
<text font-size="1.6" fill="#00f" x="223.4" y="465.5">LSM6DSV16BXTR</text>
<text font-size="1.4" x="222.1" y="151.8">U11 = LSM6DSV16BX (LSM6DSOX symbol, same LGA-14): 2 TDMOUT, 3 BCLK, 6 AH1/QVAR1, 9 AH2/QVAR2 to GND, 10 INT2, 11 WCLK</text>
</svg>
